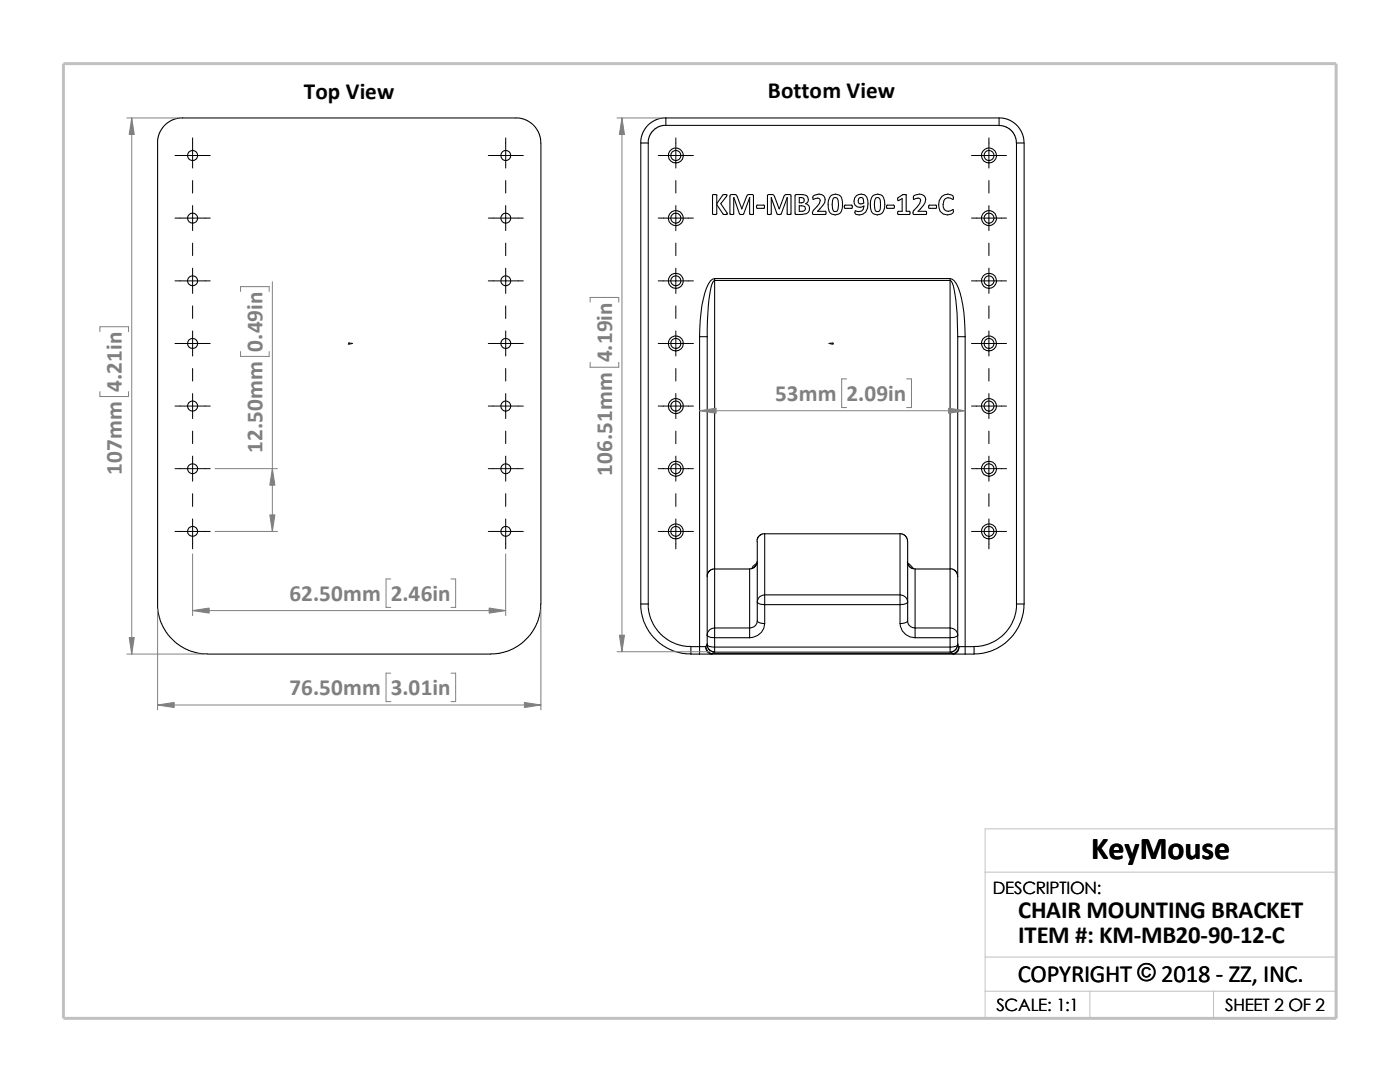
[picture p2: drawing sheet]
<svg xmlns="http://www.w3.org/2000/svg" width="279mm" height="216mm" viewBox="0 0 279 216" stroke-linecap="round" stroke-linejoin="round" font-family="sans-serif">
<path d="M196.6 174h70.1M196.6 191h70.1M196.6 197.8h70.1M217.5 197.8v5.4M242.2 197.8v5.4M26.8 203.2h239.9v-37.8h-70.1v37.8" fill="none" stroke="#c0c0c0" stroke-width=".2"/>
<path d="M12.7 12.7h254v190.5h-254z" fill="none" stroke="#c0c0c0" stroke-width=".59"/>
<g fill="none" stroke="#000" stroke-width=".21">
<path d="M31.5 28.5l.2-1.6 .9-1.7 1.5-1.1 1.7-.6h67.7l1.8 .6 1.4 1.1 1 1.7 .2 1.6v92M31.5 28.5v92.9l.4 2.3 .7 1.5 .9 1.5 1.4 1.4 1.8 1.2 1.6 .7 1.5 .4 1.6 .1M127.9 28.5v92M127.9 28.5h1.5M129.4 28.5v92M132.9 23.5l-.9 .1-1.1 .3-1.1 .7-.7 .6-1 1.7-.2 1.6M132.9 23.5h66.5M132.9 25h-.6l-.9 .3-1.1 .8-.8 1.3-.1 1.1M132.9 23.5v1.5M142.2 38.9a.57 .57 0 0 1 .8 0v1.7l1.3-1.7h.8l-1.3 1.7 1.4 2.1a.61 .61 0 0 1-.9 0l-1.3-1.9v1.9a.57 .57 0 0 1-.8 0zM149.6 39.5v3.2l.6 .1h.2v-3.8l-.2-.2h-.7a.49 .49 0 0 0-.5 .5l-1 2.4M149.6 39.5l-1.2 3.2-.1 .1-.7-.1-1.2-3.2v3.3h-.6l-.1-.1v-3.6l.1-.2 1-.1 .2 .1 1 2.8"/>
<path d="M149.6 39.5h.1M153.9 39.5v3.2l-.6 .1-.1-.1v-3.8l1-.1 .2 .1 1.1 2.8 1-2.6 .3-.3 1 .1 .1 3.9h-.2h-.6v-3.3M153.9 39.5l1.2 3.2 .1 .1 .7-.1 1.2-3.2M153.9 39.5h.1M157.1 39.5h.1M158.7 38.9l.2-.1a2.31 2.31 0 0 1 2.3 .6 .86 .86 0 0 1-.4 1.2 1.05 1.05 0 0 1 .8 1 1.05 1.05 0 0 1-.6 1l-1 .2-1.3-.1zM159.5 39.4l.8 .1 .1 .2a.53 .53 0 0 1 0 .5 .53 .53 0 0 1-.5 .3h-.4zM162.3 39.1a1.53 1.53 0 0 1 2.3 .3l.1 .4a3.8 3.8 0 0 1-1.5 2.4h1.6v.5v.1l-2.6-.1v-.5l1.3-1.6 .2-.6a.9 .9 0 0 0-1.4-.2l-.1-.6zM165.8 39.1a1.37 1.37 0 0 1 1.5-.3 1.37 1.37 0 0 1 .8 1.3 2.62 2.62 0 0 1-.7 2.6 1.38 1.38 0 0 1-2.1-1.2 2.85 2.85 0 0 1 .5-2.4zM166.3 39.5l.4-.1 .4 .2a2.74 2.74 0 0 1-.2 2.6h-.4a2.16 2.16 0 0 1-.3-2.2zM170.9 39a1.35 1.35 0 0 1 1.5-.2 1.35 1.35 0 0 1 .8 1.2 2.48 2.48 0 0 1-1 2.8 1.55 1.55 0 0 1-1.5-.1l-.1-.3 .1-.3a1.31 1.31 0 0 0 1.6-.3l.1-.7a1.28 1.28 0 0 1-1.8-.2 1.28 1.28 0 0 1 .3-1.9zM171.5 39.5a.52 .52 0 0 1 .8 .1l.1 .9a.73 .73 0 0 1-1.1-.2l.1-.6z"/>
<path d="M174.2 39.1a1.39 1.39 0 0 1 1.5-.3 1.39 1.39 0 0 1 .8 1.3 2.53 2.53 0 0 1-.7 2.6 1.35 1.35 0 0 1-2.1-1.2 3.1 3.1 0 0 1 .5-2.4zM174.8 39.5l.3-.1 .4 .2a3.8 3.8 0 0 1 0 2.5l-.6 .1a2.16 2.16 0 0 1-.3-2.2zM179.2 39.5l1-.7 .6 .1v3.3h.8l-.1 .6h-2.3v-.6h.8v-2.6l-.8 .4zM182.4 39.1a1.42 1.42 0 0 1 2.3 .7 3.8 3.8 0 0 1-1.5 2.4h1.6l.1 .5-.1 .1h-2.5l-.1-.6a4.9 4.9 0 0 0 1.5-2.2 .44 .44 0 0 0-.5-.5l-.9 .3zM187.9 39.2a1.54 1.54 0 0 1 2.3 .1v.5a1.12 1.12 0 0 0-1.8 .2 1.56 1.56 0 0 0 .4 2.1 1.74 1.74 0 0 0 1.4-.3l.1 .4-.1 .3a1.75 1.75 0 0 1-2 .2 1.75 1.75 0 0 1-.9-1.8l.2-.9zM199.4 23.5v1.5h-66.5M199.4 23.5l.9 .1 1 .3 .8 .4 .9 .8 1 1.5 .3 1v.9M199.4 25.1l1.3 .2 1.1 .7 .7 1 .4 1.5M202.9 28.5v92M202.9 28.5h1.5v92M142.6 55.6v.4M142.6 56v57.5"/>
<path d="M142.6 56h47M142.6 55.6h47M142.6 55.6a2.29 2.29 0 0 0-1.6 1.8l-.3 1a34.1 34.1 0 0 0-1.1 8.8M142.6 56a2.22 2.22 0 0 0-.8 1.7l-.4 3.4-.3 6.1M148 41.7h.1M151 41l1.5-.1 .1 .5-.1 .2h-1.4zM159.5 41.1a.85 .85 0 0 1 1.2 .5 .58 .58 0 0 1-.6 .6h-.6zM168.6 41l1.4-.1 .1 .5-.1 .2h-1.4l-.1-.4zM177 40.9h1.4a.38 .38 0 0 1 0 .7h-1.4zM185.4 40.9h1.4l.1 .5-.1 .2h-1.4zM189.6 56a2.22 2.22 0 0 1 .8 1.7l.6 4.8 .1 4.7M189.6 55.6a2.4 2.4 0 0 1 1.7 1.8l.6 2.2a33.2 33.2 0 0 1 .7 7.6"/>
<path d="M189.6 55.6v.4M189.6 56v57.5M139.6 67.2v61.8M139.6 67.2h1.5M141.1 67.2v47.8M191.1 67.2h1.5M191.1 67.2v47.8M192.6 67.2v61.8M141.1 115v11.7M142.6 113.5l-.7 .2-.4 .3-.3 .5-.1 .5M142.6 113.5v11.8M142.6 113.5h7"/>
<path d="M149.6 113.5v11.8M151.1 112.3l-.8 .7-.3 .5M151.1 112l-.1 .6-.4 .6-1 .3M151.1 108v12.1M152.6 106.5l-.6 .1-.5 .4-.3 .4-.1 .6M152.6 106.5v12.2M152.6 118.7v1.9M152.6 106.5h27M152.6 118.7h27M152.6 118.7a1.45 1.45 0 0 0-1.5 1.4M179.6 106.5l.9 .3 .6 .9v12.4M179.6 106.5v12.2"/>
<path d="M179.6 118.7v1.9M179.6 118.7a1.52 1.52 0 0 1 1.5 1.4M181.1 112l.1 .6 .3 .4 .5 .4 .6 .1M181.2 112.4l1 1.1M182.6 113.5h7M182.6 113.5v11.8M189.6 113.5v11.8M189.6 113.5l.6 .1 .4 .3 .4 .5 .1 .6M191.1 115v11.7M107.9 120.5l-.1 1.6-.4 1.6-.6 1.5-1 1.5-1.7 1.7-1.4 .9-1.6 .7-1.6 .4-1.5 .1h-56.6M127.9 120.5h1.5M127.9 120.5l.1 1.8 .6 2 .9 1.8 1.1 1.2 1.7 1.5 1.7 1 2 .5 1.9 .2"/>
<path d="M129.4 120.5l.1 1.5 .4 1.5 .7 1.5 1.2 1.5 1.6 1.3 1.5 .7 1.5 .4 1.5 .1M137.9 130.5h1.7M139.6 129h1.2M139.6 129h-1.7v1.5M139.6 129v1.5M139.6 130.5h2.5M140.8 129a1.6 1.6 0 0 0 1.3 1.4M140.8 129a1.32 1.32 0 0 0 1.3 1.5M141.1 126.7a1.59 1.59 0 0 0 1.5 .6M141.1 128.6a1.36 1.36 0 0 0 1.5 .5M141.1 128.4l-.3 .6M141.1 126.7v1.9"/>
<path d="M141.1 128.6l.2 .7 .3 .5 1 .3M142.1 130.5h48.1M142.1 130.4h48.1M142.1 130.4v.1M142.5 130.1l-.4 .3M142.6 129.1v1h47M142.6 125.3v2M142.6 127.3v1.8M142.6 127.3h7M142.6 129.1h47M142.6 125.3h7M142.6 125.3a1.45 1.45 0 0 0-1.5 1.4"/>
<path d="M149.6 125.3v2M151.1 120.1a1.59 1.59 0 0 0 1.5 .5M151.1 123.9a1.59 1.59 0 0 0 1.5 .5M151.1 123.9a1.44 1.44 0 0 1-1.5 1.4M151.1 120.1v3.8M152.6 124.4a2.92 2.92 0 0 1-3 2.9M152.6 120.6h27M152.6 120.6v3.8M179.6 124.4a2.95 2.95 0 0 0 3 2.9M179.6 120.6v3.8M181.1 120.1a1.77 1.77 0 0 1-1.5 .5M181.1 123.9a1.77 1.77 0 0 1-1.5 .5"/>
<path d="M181.1 123.9a1.37 1.37 0 0 0 1.5 1.4M181.1 120.1v3.8M182.6 127.3h7M182.6 125.3h7M182.6 125.3v2M189.6 129.1v1M189.6 125.3v2M189.6 125.3a1.52 1.52 0 0 1 1.5 1.4M189.6 127.3v1.8M189.8 130.1l.4 .3M190.2 130.5h2.4M190.2 130.4v.1"/>
<path d="M191.1 128.6l-.3 1-.6 .4-.6 .1M191.1 128.4l.3 .6M191.1 126.7v1.9M191.1 126.7a1.77 1.77 0 0 1-1.5 .6M191.1 128.6a1.5 1.5 0 0 1-1.5 .5M191.4 129h1.2M191.4 129a1.63 1.63 0 0 1-1.2 1.4M191.4 129a1.33 1.33 0 0 1-1.2 1.5M192.6 129h1.8M192.6 129v1.5M194.4 129v1.5h-1.8M202.9 120.5l-.1 1.5-.4 1.5-.8 1.5-1.2 1.5-1.6 1.3-1.4 .7-1.6 .4-1.4 .1"/>
<path d="M202.9 120.5h1.5M204.4 120.5l-.2 1.8-.6 2-1.3 2.4-1.4 1.4-1.8 1.2-1.6 .7-1.5 .4-1.6 .1"/>
<circle cx="38.4" cy="31" r="1.01"/>
<circle cx="100.9" cy="31" r="1"/>
<circle cx="134.9" cy="31" r="1.49"/>
<circle cx="134.9" cy="31" r="1.01"/>
<circle cx="197.4" cy="31" r="1.5"/>
<circle cx="197.4" cy="31" r="1"/>
<circle cx="38.4" cy="56" r="1"/>
<circle cx="38.4" cy="43.5" r="1"/>
<circle cx="100.9" cy="56" r=".99"/>
<circle cx="100.9" cy="43.5" r=".99"/>
<circle cx="134.9" cy="56" r="1"/>
<circle cx="134.9" cy="43.5" r="1.5"/>
<circle cx="134.9" cy="56" r="1.5"/>
<circle cx="134.9" cy="43.5" r="1"/>
<circle cx="197.4" cy="56" r=".99"/>
<circle cx="197.4" cy="56" r="1.51"/>
<circle cx="197.4" cy="43.5" r="1.51"/>
<circle cx="197.4" cy="43.5" r=".99"/>
<circle cx="38.4" cy="68.5" r="1"/>
<circle cx="100.9" cy="68.5" r=".99"/>
<circle cx="134.9" cy="68.5" r="1"/>
<circle cx="134.9" cy="68.5" r="1.5"/>
<circle cx="197.4" cy="68.5" r=".99"/>
<circle cx="197.4" cy="68.5" r="1.51"/>
<circle cx="38.4" cy="81" r="1.01"/>
<circle cx="38.4" cy="93.5" r="1"/>
<circle cx="100.9" cy="81" r="1"/>
<circle cx="100.9" cy="93.5" r=".99"/>
<circle cx="134.9" cy="81" r="1.01"/>
<circle cx="134.9" cy="81" r="1.5"/>
<circle cx="134.9" cy="93.5" r="1.5"/>
<circle cx="134.9" cy="93.5" r="1"/>
<circle cx="197.4" cy="81" r="1"/>
<circle cx="197.4" cy="81" r="1.51"/>
<circle cx="197.4" cy="93.5" r="1.51"/>
<circle cx="197.4" cy="93.5" r=".99"/>
<circle cx="38.4" cy="106" r="1"/>
<circle cx="100.9" cy="106" r=".99"/>
<circle cx="134.9" cy="106" r="1"/>
<circle cx="134.9" cy="106" r="1.5"/>
<circle cx="197.4" cy="106" r=".99"/>
<circle cx="197.4" cy="106" r="1.51"/>
</g>
<g fill="#00f" stroke="#00f" stroke-width=".2">
<path d="M70 68.5h.4l-.4 .1z"/>
<path d="M165.4 68.5h.4v.1z"/>
</g>
<path d="M69.6 68.5h.8M69.6 68.4l.2 .3M69.7 68.5h.1M69.7 68.4v.3M69.8 68.4l-.3 .3M165.4 68.5h.9M166 68.4l.3 .3M166.1 68.5h.1M166.1 68.4v.3M166.2 68.4l-.3 .3" fill="none" stroke="#00f" stroke-width=".2"/>
<g fill="none" stroke="#000" stroke-width=".2">
<path d="M34.9 31h7.1M38.4 27.5v6M38.4 36v2.5M97.5 31h6.9M100.9 27.5v6M100.9 36v2.5M131.4 31h7M134.9 27.5v6M134.9 36v2.5M193.9 31h7M197.4 27.5v6M197.4 36v2.5"/>
<path d="M34.9 56h7.1M34.9 43.5h7.1M38.4 41v5M38.4 48.5v2.5M38.4 53.5v5M97.5 56h6.9M97.5 43.5h6.9M100.9 41v5M100.9 48.5v2.5M100.9 53.5v5M131.4 56h7M131.4 43.5h7"/>
<path d="M134.9 41v5M134.9 48.5v2.5M134.9 53.5v5M193.9 56h7M193.9 43.5h7M197.4 41v5M197.4 48.5v2.5M197.4 53.5v5M34.9 68.5h7.1M38.4 61v2.5M38.4 66v5M38.4 73.5v2.5"/>
<path d="M38.4 78.5v5M97.5 68.5h6.9M100.9 61v2.5M100.9 66v5M100.9 73.5v2.5M100.9 78.5v5M131.4 68.5h7M134.9 61v2.5M134.9 66v5M134.9 73.5v2.5M134.9 78.5v5M193.9 68.5h7"/>
<path d="M197.4 61v2.5M197.4 66v5M197.4 73.5v2.5M197.4 78.5v5M34.9 93.5h7.1M34.9 81h7.1M38.4 86v2.5M38.4 91v5M38.4 98.5v2.5M97.5 93.5h6.9M97.5 81h6.9M100.9 86v2.5"/>
<path d="M100.9 91v5M100.9 98.5v2.5M131.4 93.5h7M131.4 81h7M134.9 86v2.5M134.9 91v5M134.9 98.5v2.5M193.9 93.5h7M193.9 81h7M197.4 86v2.5M197.4 91v5M197.4 98.5v2.5"/>
<path d="M34.9 106h7.1M38.4 103.5v6M97.5 106h6.9M100.9 103.5v6M131.4 106h7M134.9 103.5v6M193.9 106h7M197.4 103.5v6"/>
</g>
<g fill="none" stroke="#808080" stroke-width=".2">
<path d="M25.3 23.5h10.1M26.3 23.5v107M123.1 23.5h8.8M124.1 23.5v106.5M48 58.2v-1h5.7v1M54.4 56.2v49.8M19.9 66.2v-1h5.8v1M19.9 78.1v1h5.8v-1M48 70.1v1h5.7v-1M117.8 60.3v-.9h5.7v.9M117.8 72.3v1h5.7v-1M169 75.6h-1v5.7h1"/>
<path d="M180.9 75.6h1v5.7h-1M42.9 93.5h12.5M139.6 82h53M38.4 110.5v12.4M42.9 106h12.5M78 115.5h-1v5.7h1M90 115.5h.9v5.7h-.9M100.9 110.5v12.4M25.3 130.5h15.1M31.5 121.5v20.1M38.4 121.8h62.5M78 134.3h-1v5.7h1"/>
<path d="M90 134.3h.9v5.7h-.9M107.9 121.5v20.1M123.1 130h18.5M31.5 140.7h76.4"/>
</g>
<g fill="#808080" stroke="#808080" stroke-width=".2">
<path d="M139.6 82l3.3-.6v1.1z"/>
<path d="M189.3 81.4l3.3 .6-3.3 .5z"/>
<path d="M123.6 126.7h1l-.5 3.3z"/>
<path d="M124.1 23.5l.5 3.3h-1z"/>
<path d="M26.3 23.5l.5 3.3h-1z"/>
<path d="M25.8 127.2h1l-.5 3.3z"/>
<path d="M31.5 140.7l3.3-.5v1z"/>
<path d="M104.6 140.2l3.3 .5-3.3 .5z"/>
<path d="M38.4 121.8l3.3-.5v1z"/>
<path d="M97.6 121.3l3.3 .5-3.3 .5z"/>
<path d="M54.4 93.5l.5 3.3h-1.1z"/>
<path d="M53.8 102.7h1.1l-.5 3.3z"/>
</g>
<text font-size="6.4" x="217.8" y="171.4">KeyMouse</text>
<g font-size="4.9">
<text x="203.2" y="183.2">CHAIR MOUNTING BRACKET</text>
<text x="203.2" y="188.1">ITEM #: KM-MB20-90-12-C</text>
<text x="203.1" y="195.9">COPYRIGHT © 2018 - ZZ, INC.</text>
</g>
<g font-size="4.6">
<text x="60.6" y="19.7">Top View</text>
<text x="153.2" y="19.6">Bottom View</text>
</g>
<g font-size="4.6" fill="#808080">
<text x="52.4" y="70.1" transform="rotate(-90 52.4 70.1)">0.49in</text>
<text x="122.2" y="72.3" transform="rotate(-90 122.2 72.3)">4.19in</text>
<text x="24.3" y="78.1" transform="rotate(-90 24.3 78.1)">4.21in</text>
<text x="154.7" y="80.1">53mm</text>
<text x="169" y="80.1">2.09in</text>
<text x="24.3" y="94.8" transform="rotate(-90 24.3 94.8)">107mm</text>
<text x="52.4" y="90.4" transform="rotate(-90 52.4 90.4)">12.50mm</text>
<text x="122.2" y="94.9" transform="rotate(-90 122.2 94.9)">106.51mm</text>
<text x="57.7" y="120">62.50mm</text>
<text x="78" y="120">2.46in</text>
<text x="57.7" y="138.8">76.50mm</text>
<text x="78" y="138.8">3.01in</text>
</g>
<g font-size="3.4">
<text x="198.2" y="178.5">DESCRIPTION:</text>
<text x="198.8" y="201.7">SCALE: 1:1</text>
<text x="244.5" y="201.7">SHEET 2 OF 2</text>
</g>
</svg>
